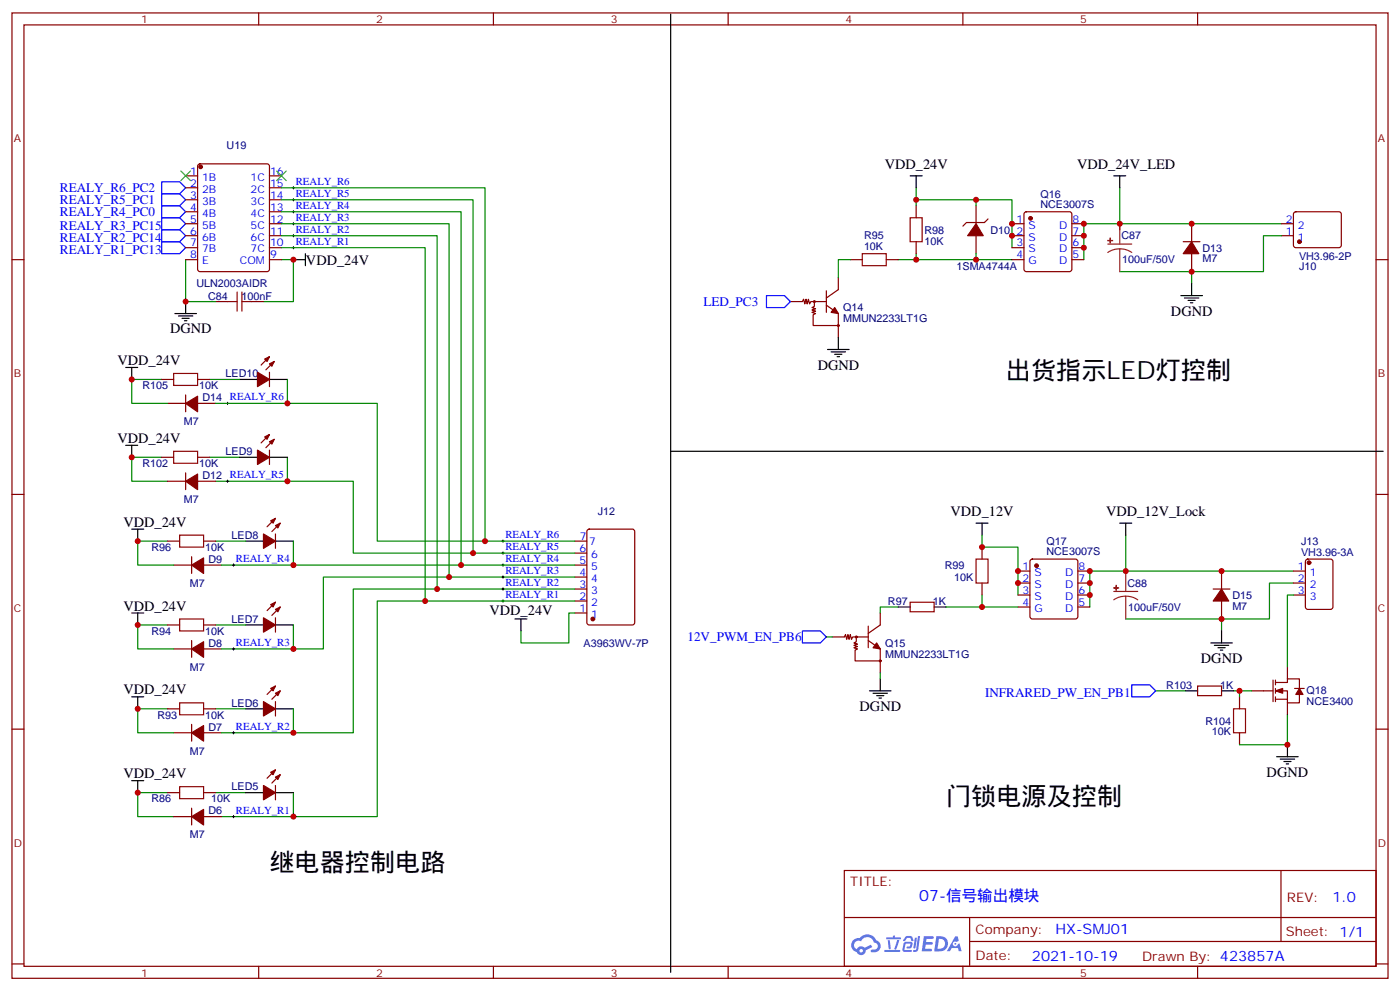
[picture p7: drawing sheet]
<svg xmlns="http://www.w3.org/2000/svg" width="412mm" height="292mm" viewBox="0 0 412 292" stroke-linecap="round" stroke-linejoin="round" font-family="sans-serif">
<g fill="none" stroke="#870000" stroke-width=".35">
<path d="M3.5 3.8h405.4v284.3h-405.4zM7.1 7.3h398.2v277.3h-398.2zM76.2 3.8v3.5M145.3 3.8v3.5M214.5 3.8v3.5M283.6 3.8v3.5M352.8 3.8v3.5M3.5 76.5h3.6M405.3 76.5h3.6M3.5 145.6h3.6M405.3 145.6h3.6M3.5 214.8h3.6"/>
<path d="M405.3 214.8h3.6M248.7 256.4h156.6v28.2h-156.6zM377.3 256.4v20.9M248.7 270.2h156.5M285.6 277.3h119.6M285.6 270.2v14.2M3.5 283.9h3.6M76.2 284.6v3.5M145.3 284.6v3.5M214.5 284.6v3.5M283.6 284.6v3.5M352.8 284.6v3.5"/>
<path d="M405.3 283.9h3.6"/>
</g>
<g fill="#5487ff">
<path d="M272.1 275.7h2.6l.3 .2-.1 .6h-2l-.1 1h1.6l.4 .4-.4 .4h-1.7l-.2 1.1 1.8 .1 .3 .3-.2 .4h-2.9z"/>
<path d="M281.4 275.8h.7l.4 1.3-.7 .3a.74 .74 0 0 0-1.1 .3 .74 .74 0 0 0 .5 1.1 .74 .74 0 0 0 .9-.7l.5-.3 .7 2.4h-.9l-.2-1h-1.9l-.5 1h-.9z"/>
<path d="M269.5 276.2h.6l-.4 2.9a.31 .31 0 0 1-.3 .3 .31 .31 0 0 1-.3-.3z"/>
<path d="M270.4 275.7h.6l-.5 4a.89 .89 0 0 1-.7 .7 .89 .89 0 0 1-.9-.3l1-.5z"/>
<path d="M266.8 275.9l.6-.2 1.2 .1 .5 1.3-.6 .1-.4-.9-1 .1a.95 .95 0 0 1-1 .8l-.1-.2z"/>
<path d="M266.4 277.6l1.8-.2a1.04 1.04 0 0 1 .6 1.1 1.04 1.04 0 0 1-.8 .9h-.7a.29 .29 0 0 1-.3-.4 .29 .29 0 0 1 .3-.2h.7l.2-.8h-1.4l-.4 1.8h1.9a.29 .29 0 0 1 .3 .3 .29 .29 0 0 1-.3 .3h-2l-.4-.3 .2-2.1z"/>
<path d="M260.5 279.8h4.4a.3 .3 0 0 1 .3 .3 .3 .3 0 0 1-.3 .3h-4.3z"/>
<path d="M264.3 276.9h.6l-.5 1.6a1.02 1.02 0 0 1-.7 1.2l-.2-.3z"/>
<path d="M261.5 276.9h.6l.3 2.4-.3 .3-.3-.2z"/>
<path d="M261.1 276.1h1.9l.2-.5h.5l-.1 .5h1.5a.29 .29 0 0 1 .3 .3 .29 .29 0 0 1-.3 .3h-3.9z"/>
<path d="M275.8 275.7l-.6 4.5h1.4a2.27 2.27 0 0 0 2.7-2.3 2.27 2.27 0 0 0-2.7-2.2zM276.6 276.5a1.5 1.5 0 0 1 1.8 1.6 1.5 1.5 0 0 1-1.9 1.3h-.3z"/>
<path d="M251.4 276.9a2.09 2.09 0 0 0 1 3.5 1.37 1.37 0 0 0 1.5 .9 1.37 1.37 0 0 0 1.1-1.4l2-1-.5-.7-1.8 1a1.4 1.4 0 0 0-2.3 .4 1.32 1.32 0 0 1-.6-1.9 1.32 1.32 0 0 1 1.9-.4 2.02 2.02 0 0 1 2-1.3 2.02 2.02 0 0 1 1.8 1.6 1.09 1.09 0 0 1 1.1 1.4 1.09 1.09 0 0 1-1.6 .7 .41 .41 0 0 0-.5 .3 .41 .41 0 0 0 .4 .5 1.89 1.89 0 0 0 2.4-1.2 1.89 1.89 0 0 0-1.2-2.4 2.98 2.98 0 0 0-5-.6l-1 .1zM253.2 280a.52 .52 0 0 1 1 0 .52 .52 0 0 1-1 0z"/>
<circle cx="281.4" cy="278" r=".28"/>
</g>
<g fill="none" stroke="#008700" stroke-width=".35">
<path d="M82.9 58.8h56.4v104.1M82.9 55.3h60v104.1M269.9 58.8h28.2v14.2M269.9 55.3v5.3M287.5 58.8v1.8M329.8 55.3v12.4M54.7 76.5v12.3h8.8M82.9 76.5h3.5v12.3h-8.8M82.9 73h42.3v104M82.9 69.4h45.9v104.1M82.9 65.9h49.4v104.1M82.9 62.4h52.9v104"/>
<path d="M250.5 76.5h-3.6v5.3M269.9 74.7v1.8h-5.3M269.9 76.5h28.2M287.5 74.7v1.8M377.5 65.9h-58.2v10.6M377.5 69.4h-5.3v10.6h-21.2M329.8 80h21.2v3.5M47.6 111.8h-8.8v7h10.6M61.7 111.8h8.9M84.7 111.8v7h-21.2M84.7 118.8h26.4v40.6h58.2M47.6 134.7h-8.8v7h10.6"/>
<path d="M61.7 134.7h8.9M84.7 134.7v7h-21.2M49.4 159.4h-8.8v7h10.6M63.5 159.4h8.8M84.7 141.7h19.4v21.2h65.2M86.4 159.4v7h-21.1M289.3 157.6v3.5h10.6v14.2M331.6 157.6v10.6M86.4 166.4h82.9M169.3 177h-58.2v63.5h-24.7M169.3 173.5h-65.2v42.3h-17.7M169.3 170h-74.1v21.1h-8.8"/>
<path d="M264.6 178.8h-5.3v1.8M278.7 178.8h21.2M289.3 175.3v3.5M381 168.2h-60v10.6M381 171.7h-7.1v10.6h-14.1M381 175.3h-1.8v21.1M49.4 184.1h-8.8v7h10.6M63.5 184.1h8.8M86.4 184.1v7h-21.1M169.3 180.6h-1.7v8.8h-14.1v-3.6M243.4 187.6h1.8M259.3 198.2v1.8"/>
<path d="M331.6 182.3h28.2v3.5M49.4 208.8h-8.8v7h10.6M63.5 208.8h8.8M86.4 208.8v7h-21.1M340.4 203.5h8.8M363.4 203.5h5.3M365.1 203.5v1.7M379.2 210.5v8.9h-14.1M49.4 233.5h-8.8v7h10.6M63.5 233.5h8.8M86.4 233.5v7h-21.1"/>
</g>
<g fill="none" stroke="#000" stroke-width=".35">
<path d="M197.6 4.2v282.2M268.1 51.8h3.5M269.9 51.8v3.5M328.1 51.8h3.5M329.8 51.8v3.5M86.4 76.5h3.6M90 74.7v3.5M51.5 92.4h6.4M52.6 93.1h4.2M53.6 93.8h2.1M54.3 94.5h.7M54.7 88.8v3.6"/>
<path d="M246.9 99.4v3.5M347.8 87.1h6.4M348.9 87.8h4.2M350 88.5h2.1M350.7 89.2h.7M351 83.5v3.6M37 108.2h3.6M38.8 108.2v3.6M70.6 111.8h5.2M79.4 111.8h5.3M243.8 102.9h6.3M244.8 103.6h4.3"/>
<path d="M245.9 104.4h2.1M246.6 105.1h.7M37 131.2h3.6M38.8 131.2v3.5M70.6 134.7h5.2M79.4 134.7h5.3M197.6 132.9h209.9M38.8 155.9h3.5M40.6 155.9v3.5M72.3 159.4h5.3M81.1 159.4h5.3M287.5 154.1h3.5"/>
<path d="M289.3 154.1v3.5M329.8 154.1h3.6M331.6 154.1v3.5M264.6 178.8h3.5M275.2 178.8h3.5M38.8 180.6h3.5M40.6 180.6v3.5M72.3 184.1h5.3M81.1 184.1h5.3M151.7 182.3h3.5M153.5 182.3v3.5M259.3 200v3.5"/>
<path d="M356.7 189.4h6.3M357.7 190.1h4.2M358.8 190.8h2.1M359.5 191.5h.7M359.8 185.8v3.6M38.8 205.2h3.5M40.6 205.2v3.6M72.3 208.8h5.3M81.1 208.8h5.3M256.1 203.5h6.4M257.2 204.2h4.2M258.2 204.9h2.1"/>
<path d="M258.9 205.6h.7M349.2 203.5h3.6M359.8 203.5h3.6M379.2 219.4v3.5M38.8 229.9h3.5M40.6 229.9v3.6M72.3 233.5h5.3M81.1 233.5h5.3M376.1 222.9h6.3M377.1 223.6h4.3M378.2 224.3h2.1M378.9 225h.7"/>
</g>
<g fill="#870000" stroke="#870000" stroke-width=".35">
<path d="M75.8 132.6l3.6 2.1-3.6 2.1z"/>
<path d="M79.4 130.1l1.4-.7-.7 1.4z"/>
<path d="M78 128.7l1.4-.7-.7 1.4z"/>
<path d="M54.7 141.7l3.5-2.1v4.6z"/>
<path d="M77.6 231.4l3.5 2.1-3.5 2.1z"/>
<path d="M81.1 228.9l1.4-.7-.7 1.4z"/>
<path d="M79.7 227.5l1.4-.7-.7 1.4z"/>
<path d="M56.4 240.5l3.6-2.1v4.6z"/>
<path d="M56.4 215.8l3.6-2.1v4.6z"/>
<path d="M77.6 206.7l3.5 2.1-3.5 2.1z"/>
<path d="M81.1 204.2l1.4-.7-.7 1.4z"/>
<path d="M79.7 202.8l1.4-.7-.7 1.4z"/>
<path d="M56.4 191.1l3.6-2.1v4.6z"/>
<path d="M77.6 182l3.5 2.1-3.5 2.1z"/>
<path d="M81.1 179.5l1.4-.7-.7 1.4z"/>
<path d="M79.7 178.1l1.4-.7-.7 1.4z"/>
<path d="M56.4 166.4l3.6-2.1v4.6z"/>
<path d="M77.6 157.3l3.5 2.1-3.5 2.1z"/>
<path d="M81.1 154.8l1.4-.7-.7 1.4z"/>
<path d="M79.7 153.4l1.4-.7-.7 1.4z"/>
<path d="M351 71.2l2.1 3.5h-4.6z"/>
<path d="M54.7 118.8l3.5-2.1v4.6z"/>
<path d="M75.8 109.6l3.6 2.2-3.6 2.1z"/>
<path d="M79.4 107.2l1.4-.7-.7 1.4z"/>
<path d="M78 105.8l1.4-.7-.7 1.4z"/>
<path d="M287.5 65.9l2.1 3.5h-4.6z"/>
<path d="M359.8 173.5l2.1 3.5h-4.5z"/>
<path d="M258.2 189.4l1.1 1.7-2.1-.3z"/>
<path d="M245.9 90.6l1 1.8-2.1-.4z"/>
<path d="M375.7 203.5l2.1-.7v1.4z"/>
<path d="M382.8 202.8l1 1.7h-2.1z"/>
<circle cx="59.1" cy="49.1" r=".53"/>
<circle cx="303.6" cy="64.3" r=".53"/>
<circle cx="382.8" cy="71.2" r=".53"/>
<circle cx="305.3" cy="166.6" r=".53"/>
<circle cx="385.6" cy="165.7" r=".53"/>
<circle cx="174.6" cy="182.3" r=".53"/>
</g>
<g fill="none" stroke="#870000" stroke-width=".35">
<path d="M54.7 51.8h3.5M54.7 55.3h3.5M54.7 58.8h3.5M58.4 48.5l.5-.2h19.8l.6 .4 .1 30.6-.5 .7h-20l-.6-.5-.1-30.5zM79.4 51.8h3.5M79.4 55.3h3.5M79.4 58.8h3.5M54.7 62.4h3.5M54.7 65.9h3.5M54.7 69.4h3.5M54.7 73h3.5M54.7 76.5h3.5"/>
<path d="M79.4 62.4h3.5M79.4 65.9h3.5M79.4 69.4h3.5M79.4 73h3.5M79.4 76.5h3.5M250.5 76.5h3.5M261.1 76.5h3.5M269.9 60.6v3.5M269.9 71.2v3.5M287.5 60.6v5.3M287.5 69.4v5.3M291 64.5l-1 1h-5.3l-1.1 1.1"/>
<path d="M298.1 65.9h3.5M298.1 69.4h3.5M298.1 73h3.5M298.1 76.5h3.5M301.9 62.6l.4-.2h12.7l.5 .2 .2 .5v16.2l-.2 .5-.5 .2h-12.7l-.5-.2-.2-.5v-16.2zM315.7 65.9h3.6M315.7 69.4h3.6M315.7 73h3.6M315.7 76.5h3.6M348.5 71.2h5M351 65.9v5.3M351 74.7v5.3"/>
<path d="M377.5 65.9h3.5M377.5 69.4h3.5M381.2 62.6l.5-.2h12.7l.5 .2 .2 .5-.1 9.4-.6 .5-13-.1-.4-.7v-9.1zM63.5 88.8h3.5M74.1 88.8h3.5M232.8 88.8h3.6l.3-.7 .4 1.4 .3-1.4 .4 1.4 .3-1.4 .4 1.4 .3-.7h4.6M239.9 88.8v1.4l-.7 .4 1 .3-1 .4 1 .4-1 .3 1 .4-.7 .3v3.2h7.4v-3.5l-3.5-2.5M243.4 85.7v6.3M246.9 81.8v3.5l-3.5 2.5M246.9 95.9v3.5M47.6 111.8h3.6M49.4 118.8h5.3"/>
<path d="M54.7 116.3v5M58.2 118.8h5.3M58.2 111.8h3.5M79.4 109.6v4.3M79.4 105.1l-2.5 2.4M80.8 106.5l-2.5 2.4M47.6 134.7h3.6M54.7 139.3v4.9M58.2 134.7h3.5M79.4 128l-2.5 2.5M79.4 132.6v4.2M80.8 129.4l-2.5 2.5"/>
<path d="M49.4 141.7h5.3M49.4 159.4h3.5M58.2 141.7h5.3M60 159.4h3.5M81.1 157.3v4.2M81.1 152.7l-2.4 2.5M82.5 154.1l-2.4 2.5M169.3 159.4h3.6M173.1 156.1l.5-.2h12.7l.6 .4 .1 27.1-.5 .6-12.9 .1-.7-.5v-27zM51.2 166.4h5.2M56.4 164v4.9M60 166.4h5.3"/>
<path d="M81.1 177.4l-2.4 2.4M82.5 178.8l-2.4 2.5M169.3 166.4h3.6M169.3 173.5h3.6M169.3 177h3.6M169.3 170h3.6M169.3 162.9h3.6M268.1 177.4h7.1v2.8h-7.1zM289.3 161.1v3.6M289.3 171.7v3.6M299.9 168.2h3.5M299.9 171.7h3.5"/>
<path d="M299.9 175.3h3.5M299.9 178.8h3.5M303.6 164.9l.5-.2h12.7l.5 .2 .2 .5v16.2l-.2 .5-.5 .2h-12.7l-.5-.2-.2-.5v-16.2zM317.5 168.2h3.5M317.5 171.7h3.5M317.5 175.3h3.5M317.5 178.8h3.5M357.4 173.5h4.9M359.8 168.2v5.3M359.8 177v5.3M381 168.2h3.5M381 171.7h3.5"/>
<path d="M381 175.3h3.5M384.8 164.9l.4-.2h6.7l.7 .4v13.7l-.4 .6-7 .1-.6-.5-.1-13.6zM49.4 184.1h3.5M51.2 191.1h5.2M56.4 188.7v4.9M60 191.1h5.3M60 184.1h3.5M81.1 182v4.2M169.3 180.6h3.6M245.2 187.6h3.5l.4-.7 .3 1.4 .4-1.4 .3 1.4 .4-1.4 .3 1.4 .4-.7h4.6M252.2 187.6v1.4l-.7 .4 1.1 .3-1.1 .4 1.1 .3-1.1 .4 1.1 .3-.7 .4v3.2h7.4v-3.6l-3.5-2.4M255.8 184.4v6.4"/>
<path d="M259.3 180.6v3.5l-3.5 2.4M259.3 194.7v3.5M379.2 196.4v3.6M49.4 208.8h3.5M51.2 215.8h5.2M56.4 213.4v4.9M60 215.8h5.3M60 208.8h3.5M81.1 206.7v4.2M81.1 202.1l-2.4 2.4M82.5 203.5l-2.4 2.5M352.8 202.1h7v2.8h-7z"/>
<path d="M365.1 205.2v3.6M365.1 215.8v3.6M368.7 203.5h6.3M375 200.3v6.4M375.7 201h3.5v-1h3.6v2.8M375.7 203.5h3.5v3.5h3.6v-2.5M375.7 206h3.5M375.7 200.3v1.4M375.7 202.8v1.4M375.7 205.2v1.5M379.2 207v3.5M381.4 202.8h2.8"/>
<path d="M49.4 233.5h3.5M56.4 238.1v4.9M60 233.5h3.5M81.1 226.8l-2.4 2.4M81.1 231.4v4.2M82.5 228.2l-2.4 2.4M51.2 240.5h5.2M60 240.5h5.3"/>
<circle cx="239.9" cy="88.8" r=".26"/>
<circle cx="246.9" cy="95.9" r=".26"/>
<circle cx="252.2" cy="187.6" r=".26"/>
<circle cx="259.3" cy="194.7" r=".26"/>
</g>
<path d="M47.6 53.6h5.3l1.8 1.7-1.8 1.8h-5.3zM47.6 57.1h5.3l1.8 1.7-1.8 1.8h-5.3zM47.6 60.6h5.3l1.8 1.8-1.8 1.7h-5.3zM47.6 64.1h5.3l1.8 1.8-1.8 1.8h-5.3zM47.6 67.7h5.3l1.8 1.7-1.8 1.8h-5.3zM47.6 71.2h5.3l1.8 1.8-1.8 1.7h-5.3zM225.8 87.1h5.3l1.7 1.7-1.7 1.8h-5.3zM236.4 185.8h5.3l1.7 1.8-1.7 1.8h-5.3zM333.4 201.7h5.3l1.7 1.8-1.7 1.7h-5.3z" fill="none" stroke="#00f" stroke-width=".35"/>
<g fill="none" stroke="#a10000" stroke-width=".35">
<path d="M254 74.7h7.1v3.5h-7.1zM268.1 64.1h3.5v7.1h-3.5zM67 88.8h2.8M69.8 86v5.7M71.3 88.8h2.8M71.3 86v5.7M51.2 110h7v3.5h-7zM51.2 132.9h7v3.6h-7zM52.9 157.6h7.1v3.5h-7.1zM287.5 164.7h3.5v7h-3.5zM52.9 182.3h7.1v3.5h-7.1zM52.9 207h7.1v3.5h-7.1z"/>
<path d="M363.4 208.8h3.5v7h-3.5zM52.9 231.7h7.1v3.5h-7.1z"/>
</g>
<g fill="none" stroke="#000" stroke-width=".29">
<path d="M86.1 58.8h.7M86.1 55.3h.7M86.4 55v.7M86.4 58.5v.7M86.1 62.4h.7M86.1 65.9h.7M86.1 69.4h.7M86.1 73h.7M86.4 62v.7M86.4 65.5v.8M86.4 69.1v.7M86.4 72.6v.7"/>
<path d="M66.7 118.8h.7M67 118.5v.7M66.7 141.7h.7M67 141.4v.7M147.8 159.4h.7M148.2 159v.7M68.4 166.4h.7M68.8 166.1v.7M147.8 166.4h.7M147.8 162.9h.7M147.8 177h.7M147.8 170h.7"/>
<path d="M147.8 173.5h.7M148.2 162.6v.7M148.2 166.1v.7M148.2 169.6v.7M148.2 173.1v.7M148.2 176.7v.7M68.4 191.1h.7M68.8 190.8v.7M68.4 215.8h.7M68.8 215.5v.7M68.4 240.5h.7M68.8 240.2v.7"/>
</g>
<path d="M53.3 50.4l2.8 2.8M56.1 50.4l-2.8 2.8M81.5 50.4l2.8 2.8M84.3 50.4l-2.8 2.8" fill="none" stroke="#3c3" stroke-width=".35"/>
<path d="M326.3 71.9h7.1M329.8 73.3l1.9 .2 1.7 .9M329.8 73.3l-1.8 .2-1.7 .9M329.8 65.9v6M329.8 73.3v6.7M328.1 174.2h7M331.6 175.6l1.9 .2 1.6 .9M331.6 175.6l-1.8 .3-1.7 .8M331.6 168.2v6M331.6 175.6v6.7" fill="none" stroke="#8c2424" stroke-width=".35"/>
<g fill="#8c2424" stroke="#8c2424" stroke-width=".35">
<path d="M326.3 70.8l1.4 .1z"/>
<path d="M327 70.1l.1 1.4z"/>
<path d="M328.1 173.1l1.4 .1z"/>
<path d="M328.8 172.4v1.4z"/>
</g>
<g fill="#c00">
<circle cx="54.7" cy="88.8" r=".88"/>
<circle cx="40.6" cy="233.5" r=".88"/>
<circle cx="40.6" cy="208.8" r=".88"/>
<circle cx="40.6" cy="184.1" r=".88"/>
<circle cx="40.6" cy="159.4" r=".88"/>
<circle cx="38.8" cy="134.7" r=".88"/>
<circle cx="319.3" cy="73" r=".88"/>
<circle cx="319.3" cy="69.4" r=".88"/>
<circle cx="319.3" cy="65.9" r=".88"/>
<circle cx="298.1" cy="69.4" r=".88"/>
<circle cx="298.1" cy="65.9" r=".88"/>
<circle cx="329.8" cy="65.9" r=".88"/>
<circle cx="351" cy="80" r=".88"/>
<circle cx="351" cy="65.9" r=".88"/>
<circle cx="269.9" cy="58.8" r=".88"/>
<circle cx="38.8" cy="111.8" r=".88"/>
<circle cx="287.5" cy="76.5" r=".88"/>
<circle cx="287.5" cy="58.8" r=".88"/>
<circle cx="321" cy="175.3" r=".88"/>
<circle cx="331.6" cy="168.2" r=".88"/>
<circle cx="359.8" cy="182.3" r=".88"/>
<circle cx="299.9" cy="168.2" r=".88"/>
<circle cx="299.9" cy="171.7" r=".88"/>
<circle cx="359.8" cy="168.2" r=".88"/>
<circle cx="321" cy="168.2" r=".88"/>
<circle cx="321" cy="171.7" r=".88"/>
<circle cx="379.2" cy="219.4" r=".88"/>
<circle cx="365.1" cy="203.5" r=".88"/>
<circle cx="289.3" cy="161.1" r=".88"/>
<circle cx="289.3" cy="178.8" r=".88"/>
<circle cx="269.9" cy="76.5" r=".88"/>
<circle cx="84.7" cy="118.8" r=".88"/>
<circle cx="84.7" cy="141.7" r=".88"/>
<circle cx="86.4" cy="166.4" r=".88"/>
<circle cx="86.4" cy="191.1" r=".88"/>
<circle cx="86.4" cy="215.8" r=".88"/>
<circle cx="86.4" cy="240.5" r=".88"/>
<circle cx="86.4" cy="76.5" r=".88"/>
<circle cx="125.2" cy="177" r=".88"/>
<circle cx="128.8" cy="173.5" r=".88"/>
<circle cx="132.3" cy="170" r=".88"/>
<circle cx="135.8" cy="166.4" r=".88"/>
<circle cx="139.3" cy="162.9" r=".88"/>
<circle cx="142.9" cy="159.4" r=".88"/>
</g>
<g font-size="7.4">
<text x="296.3" y="111.8">出货指示LED灯控制</text>
<text x="278.7" y="237">门锁电源及控制</text>
<text x="79.4" y="256.4">继电器控制电路</text>
</g>
<text font-size="4.6" fill="#00f" x="270.8" y="265.4">07-信号输出模块</text>
<g font-size="4.2">
<text x="260.6" y="49.6">VDD_24V</text>
<text x="317.3" y="49.6">VDD_24V_LED</text>
<text x="90.1" y="77.9">VDD_24V</text>
<text x="344.9" y="93.1">DGND</text>
<text x="50.1" y="98">DGND</text>
<text x="34.6" y="107.5">VDD_24V</text>
<text x="240.9" y="108.9">DGND</text>
<text x="34.6" y="130.5">VDD_24V</text>
<text x="36.3" y="155.2">VDD_24V</text>
<text x="280" y="151.9">VDD_12V</text>
<text x="325.8" y="152">VDD_12V_Lock</text>
<text x="36.3" y="179.8">VDD_24V</text>
<text x="144.2" y="181.1">VDD_24V</text>
<text x="353.8" y="195.4">DGND</text>
<text x="36.3" y="204.5">VDD_24V</text>
<text x="253.2" y="209.5">DGND</text>
<text x="36.3" y="229.2">VDD_24V</text>
<text x="373.1" y="228.9">DGND</text>
</g>
<g font-size="4.2" fill="#00f">
<text x="392.5" y="265.7">1.0</text>
<text x="310.9" y="275.2">HX-SMJ01</text>
<text x="304" y="283">2021-10-19</text>
</g>
<g font-size="3.9" fill="#00f">
<text x="17.6" y="56.6">REALY_R6_PC2</text>
<text x="17.6" y="60.1">REALY_R5_PC1</text>
<text x="17.6" y="63.7">REALY_R4_PC0</text>
<text x="17.6" y="67.7">REALY_R3_PC15</text>
<text x="17.6" y="71.2">REALY_R2_PC14</text>
<text x="17.6" y="74.7">REALY_R1_PC13</text>
<text x="207.2" y="90.1">LED_PC3</text>
<text x="202.5" y="188.8">12V_PWM_EN_PB6</text>
<text x="290.2" y="205.2">INFRARED_PW_EN_PB1</text>
</g>
<g font-size="3.9" fill="#800">
<text x="250.5" y="261">TITLE:</text>
<text x="379.1" y="265.7">REV:</text>
<text x="287.4" y="275.2">Company:</text>
<text x="378.7" y="275.8">Sheet: 1/1</text>
<text x="287.4" y="282.9">Date:</text>
<text x="336.4" y="282.9">Drawn By: 423857A</text>
</g>
<g font-size="3.2" fill="#800">
<text x="41.6" y="6.8">1</text>
<text x="110.8" y="6.8">2</text>
<text x="179.9" y="6.8">3</text>
<text x="249.1" y="6.8">4</text>
<text x="318.2" y="6.8">5</text>
<text x="4.1" y="41.9">A</text>
<text x="405.9" y="41.9">A</text>
<text x="4.1" y="111.1">B</text>
<text x="405.9" y="111.1">B</text>
<text x="4.1" y="180.2">C</text>
<text x="405.9" y="180.2">C</text>
<text x="4.1" y="249.3">D</text>
<text x="405.9" y="249.3">D</text>
<text x="41.6" y="287.6">1</text>
<text x="110.8" y="287.6">2</text>
<text x="179.9" y="287.6">3</text>
<text x="249.1" y="287.6">4</text>
<text x="318.2" y="287.6">5</text>
</g>
<g font-size="3.2" fill="#000080">
<text x="66.8" y="44">U19</text>
<text x="306.5" y="58.3">Q16</text>
<text x="306.5" y="61.2">NCE3007S</text>
<text x="254.5" y="70.4">R95</text>
<text x="272.3" y="68.8">R98</text>
<text x="291.7" y="68.8">D10</text>
<text x="330.4" y="70.5">C87</text>
<text x="254.5" y="73.7">10K</text>
<text x="272.3" y="72">10K</text>
<text x="330.6" y="77.6">100uF/50V</text>
<text x="354.2" y="77.3">M7</text>
<text x="354.2" y="74.1">D13</text>
<text x="382.6" y="76.5">VH3.96-2P</text>
<text x="281.8" y="79.4">1SMA4744A</text>
<text x="382.6" y="79.7">J10</text>
<text x="57.9" y="84.6">ULN2003AIDR</text>
<text x="61.3" y="88.2">C84</text>
<text x="71.2" y="88.2">100nF</text>
<text x="248.4" y="94.9">MMUN2233LT1G</text>
<text x="248.4" y="91.7">Q14</text>
<text x="66.4" y="111.1">LED10</text>
<text x="41.9" y="114.7">R105</text>
<text x="58.6" y="114.7">10K</text>
<text x="59.6" y="118.2">D14</text>
<text x="54.2" y="125.3">M7</text>
<text x="41.9" y="137.6">R102</text>
<text x="58.6" y="137.6">10K</text>
<text x="66.4" y="134">LED9</text>
<text x="59.6" y="141.1">D12</text>
<text x="54.2" y="148.2">M7</text>
<text x="176.1" y="151.6">J12</text>
<text x="68.2" y="158.7">LED8</text>
<text x="308.2" y="160.6">Q17</text>
<text x="383.3" y="160.4">J13</text>
<text x="44.6" y="162.3">R96</text>
<text x="60.4" y="162.3">10K</text>
<text x="61.4" y="165.8">D9</text>
<text x="278.3" y="167.6">R99</text>
<text x="308.2" y="163.5">NCE3007S</text>
<text x="383.3" y="163.6">VH3.96-3A</text>
<text x="55.9" y="172.9">M7</text>
<text x="281" y="171.1">10K</text>
<text x="332.1" y="172.8">C88</text>
<text x="261.6" y="178.1">R97</text>
<text x="274.8" y="178.2">1K</text>
<text x="332.4" y="179.9">100uF/50V</text>
<text x="363" y="179.6">M7</text>
<text x="363" y="176.4">D15</text>
<text x="68.2" y="183.4">LED7</text>
<text x="44.6" y="187">R94</text>
<text x="60.4" y="187">10K</text>
<text x="61.4" y="190.5">D8</text>
<text x="171.9" y="190.5">A3963WV-7P</text>
<text x="260.7" y="190.5">Q15</text>
<text x="55.9" y="197.6">M7</text>
<text x="260.7" y="193.7">MMUN2233LT1G</text>
<text x="343.6" y="202.9">R103</text>
<text x="359.4" y="202.9">1K</text>
<text x="68.2" y="208.1">LED6</text>
<text x="384.9" y="207.7">NCE3400</text>
<text x="384.9" y="204.5">Q18</text>
<text x="46.4" y="211.7">R93</text>
<text x="60.4" y="211.7">10K</text>
<text x="61.4" y="215.2">D7</text>
<text x="355.1" y="213.4">R104</text>
<text x="357" y="216.6">10K</text>
<text x="55.9" y="222.3">M7</text>
<text x="68.2" y="232.8">LED5</text>
<text x="44.6" y="236.4">R86</text>
<text x="61.4" y="239.9">D6</text>
<text x="62.2" y="236.4">10K</text>
<text x="55.9" y="247">M7</text>
</g>
<g font-size="3.2" fill="#00f">
<text x="56" y="51.4">1</text>
<text x="59.5" y="53.2">1B</text>
<text x="73.8" y="53.2">1C</text>
<text x="79.6" y="51.4">16</text>
<text x="56" y="55">2</text>
<text x="56" y="58.5">3</text>
<text x="59.5" y="56.7">2B</text>
<text x="73.8" y="56.7">2C</text>
<text x="79.6" y="58.5">14</text>
<text x="79.6" y="55">15</text>
<text x="87.1" y="58">REALY_R5</text>
<text x="87.1" y="54.4">REALY_R6</text>
<text x="56" y="62">4</text>
<text x="56" y="65.5">5</text>
<text x="59.5" y="60.3">3B</text>
<text x="59.5" y="63.8">4B</text>
<text x="73.8" y="63.8">4C</text>
<text x="73.8" y="60.3">3C</text>
<text x="79.6" y="65.5">12</text>
<text x="79.6" y="62">13</text>
<text x="87.1" y="61.5">REALY_R4</text>
<text x="87.1" y="65">REALY_R3</text>
<text x="299.4" y="65.5">1</text>
<text x="315.9" y="65.5">8</text>
<text x="378.8" y="65.5">2</text>
<text x="56" y="69.1">6</text>
<text x="59.5" y="67.3">5B</text>
<text x="59.5" y="70.8">6B</text>
<text x="73.8" y="70.8">6C</text>
<text x="73.8" y="67.3">5C</text>
<text x="79.6" y="69.1">11</text>
<text x="87.1" y="68.5">REALY_R2</text>
<text x="299.4" y="69.1">2</text>
<text x="302.9" y="67.3">S</text>
<text x="302.9" y="70.8">S</text>
<text x="312" y="70.8">D</text>
<text x="312" y="67.3">D</text>
<text x="315.9" y="69.1">7</text>
<text x="378.8" y="69.1">1</text>
<text x="382.3" y="70.8">1</text>
<text x="382.3" y="67.3">2</text>
<text x="56" y="72.6">7</text>
<text x="56" y="76.1">8</text>
<text x="59.5" y="74.4">7B</text>
<text x="59.5" y="77.9">E</text>
<text x="70.7" y="77.9">COM</text>
<text x="73.8" y="74.4">7C</text>
<text x="79.6" y="76.1">9</text>
<text x="79.6" y="72.6">10</text>
<text x="87.1" y="72.1">REALY_R1</text>
<text x="299.4" y="72.6">3</text>
<text x="299.4" y="76.1">4</text>
<text x="302.9" y="74.4">S</text>
<text x="302.9" y="77.9">G</text>
<text x="312" y="77.9">D</text>
<text x="312" y="74.4">D</text>
<text x="315.9" y="76.1">5</text>
<text x="315.9" y="72.6">6</text>
<text x="67.7" y="117.9">REALY_R6</text>
<text x="67.7" y="140.9">REALY_R5</text>
<text x="148.9" y="158.5">REALY_R6</text>
<text x="170.8" y="159">7</text>
<text x="173.6" y="160.4">7</text>
<text x="69.5" y="165.6">REALY_R4</text>
<text x="148.9" y="162">REALY_R5</text>
<text x="148.9" y="165.6">REALY_R4</text>
<text x="170.7" y="166.1">5</text>
<text x="170.7" y="162.6">6</text>
<text x="174.2" y="167.9">5</text>
<text x="174.2" y="164.3">6</text>
<text x="301.2" y="167.9">1</text>
<text x="317.7" y="167.9">8</text>
<text x="382.3" y="167.9">1</text>
<text x="148.9" y="169.1">REALY_R3</text>
<text x="148.9" y="172.6">REALY_R2</text>
<text x="170.7" y="173.1">3</text>
<text x="170.7" y="169.6">4</text>
<text x="174.2" y="171.4">4</text>
<text x="301.2" y="171.4">2</text>
<text x="304.7" y="169.6">S</text>
<text x="304.7" y="173.1">S</text>
<text x="313.7" y="173.1">D</text>
<text x="313.7" y="169.6">D</text>
<text x="317.7" y="171.4">7</text>
<text x="382.3" y="171.4">2</text>
<text x="385.8" y="169.6">1</text>
<text x="385.8" y="173.1">2</text>
<text x="148.9" y="176.1">REALY_R1</text>
<text x="170.7" y="176.7">2</text>
<text x="174.2" y="178.4">2</text>
<text x="174.2" y="174.9">3</text>
<text x="301.2" y="174.9">3</text>
<text x="301.2" y="178.4">4</text>
<text x="304.7" y="176.7">S</text>
<text x="313.7" y="176.7">D</text>
<text x="317.7" y="178.4">5</text>
<text x="317.7" y="174.9">6</text>
<text x="382.3" y="174.9">3</text>
<text x="385.8" y="176.7">3</text>
<text x="170.7" y="180.2">1</text>
<text x="174.2" y="182">1</text>
<text x="304.7" y="180.2">G</text>
<text x="313.7" y="180.2">D</text>
<text x="69.5" y="190.3">REALY_R3</text>
<text x="69.5" y="214.9">REALY_R2</text>
<text x="69.5" y="239.6">REALY_R1</text>
</g>
</svg>
